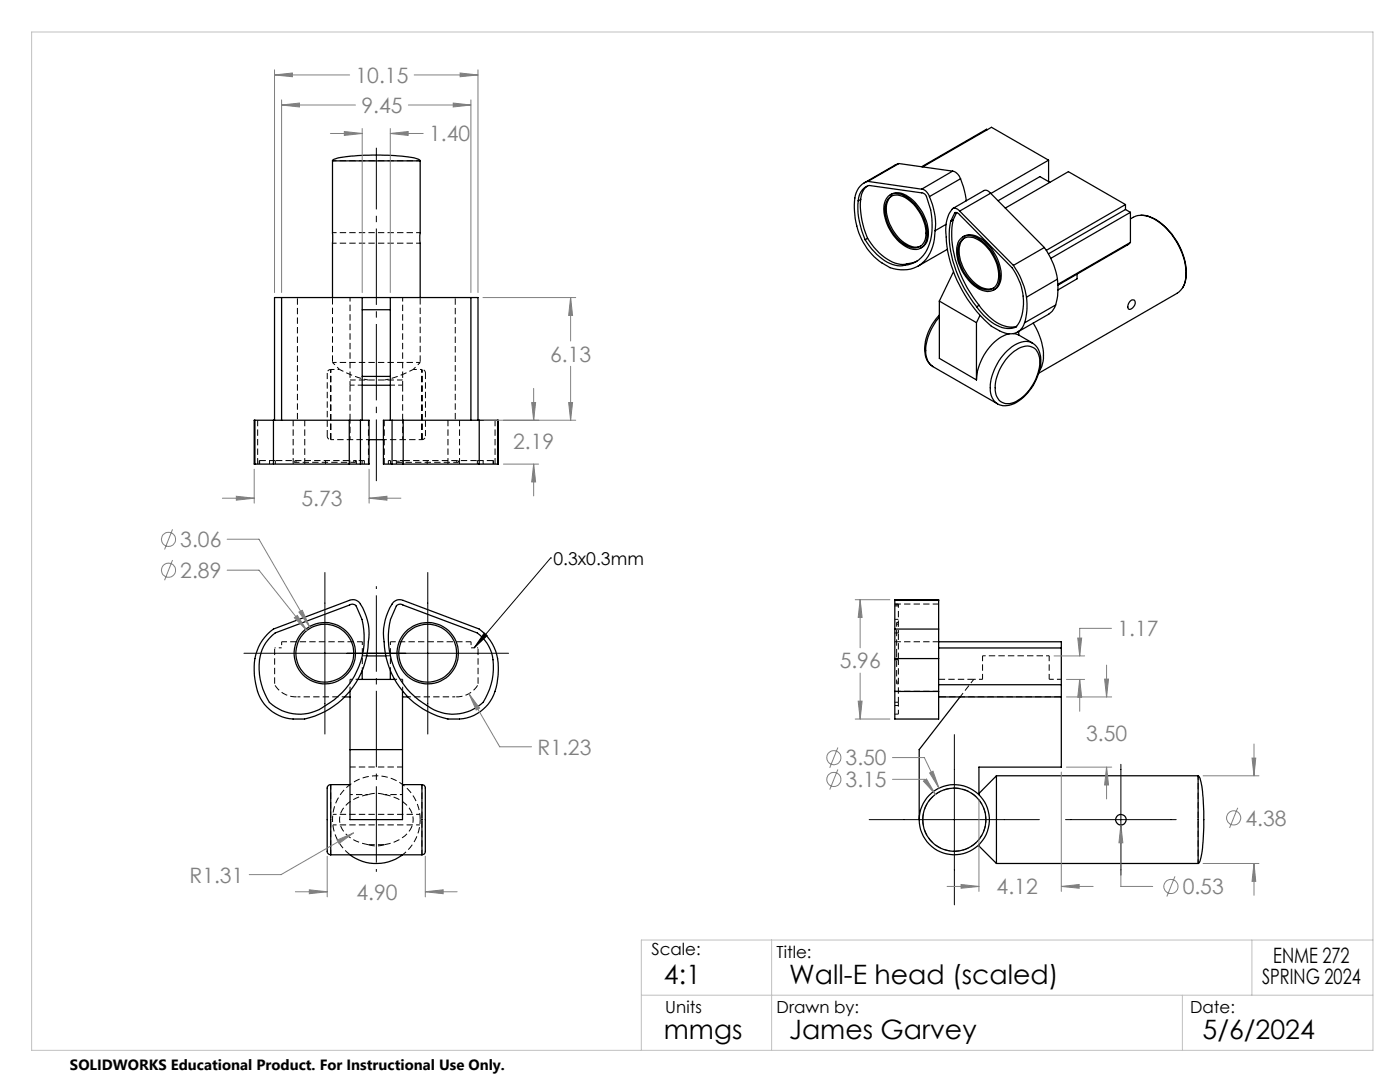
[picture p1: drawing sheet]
<svg xmlns="http://www.w3.org/2000/svg" width="279mm" height="216mm" viewBox="0 0 279 216" stroke-linecap="round" stroke-linejoin="round" font-family="sans-serif">
<path d="M71.1 91.9h-1.3M80.4 91.9h-1.3M56.2 129.3h-1.4M59.4 139h9.4M81.4 139h9.5M94 129.3h1.4M179.3 126.3v-5.6M196.1 130.9h13.3M69.9 158.5h3.6M80.4 158.5h-3.7" fill="none" stroke="#000" stroke-width=".2" stroke-dasharray="1.3 .6" stroke-dashoffset=".7" stroke-linecap="butt"/>
<g fill="none" stroke="#000" stroke-width=".2" stroke-dasharray="1.3 .6" stroke-linecap="butt">
<path d="M66.4 48.4v.1M51.8 91.9h-.1M54.9 91.9h-3.1M58.7 91.9v.4M59.1 91.9v.4M66 87.7v-14v14M69.9 83.9v-7M70.6 92.3v-.4M71 92.3v-.4M72.7 91.9h-.4M77.9 91.9h-.4M79.3 91.9v.4"/>
<path d="M79.6 91.9v.4M80.4 83.9v-7M84.2 87.7v-14v14M91.2 92.3v-.4M91.5 92.3v-.4M98.4 91.9h-3.1M98.5 91.9h-.1M178.9 136.4h.4M178.9 136.1h.4M179.3 120.7v-.2M179.3 124.2h-.4M179.3 124.5h-.4"/>
<path d="M187.3 135.5h7M191.6 139v.1M76.7 158.5a6.4 6.4 0 0 1 5.7 4.4 4.4 4.4 0 0 1-2.6 4.6l-1.1 .5-2 .5M76.7 158.5a5.3 5.3 0 0 0-3.2 0M73.5 168.5a6.7 6.7 0 0 1-5.6-4 4.3 4.3 0 0 1 2.4-4.8 8.9 8.9 0 0 1 3.2-1.2M73.5 168.5a5.3 5.3 0 0 0 3.2 0M76.7 168.5h-3.2M83.9 163.5a8.8 8.8 0 0 0-12.7-7.8 8.8 8.8 0 0 0-1.3 14.8"/>
</g>
<g fill="none" stroke="#000" stroke-width=".2" stroke-dasharray="1.3 .6" stroke-dashoffset=".6" stroke-linecap="butt">
<path d="M66.4 72.3l1.4 1.4M82.5 73.7l1.4-1.4M66 87.7h3.9M69.9 83.9v3.8M69.9 87.7h3.8M72.3 91.9h-1.2M76.5 87.7h3.9M79.1 91.9h-1.2M80.4 83.9v3.8M80.4 87.7h3.8M56.2 128.1v1.2M72.3 133.8v-5.7"/>
<path d="M77.9 133.8v-5.7M94 128.1v1.2"/>
</g>
<path d="M71 92.3h-12.3M79.3 92.3h12.2M72.3 128.1h-16.1M94 128.1h-16.1M196.1 130.9v4.6M209.4 130.9v4.6M179.3 140.1v-8.5" fill="none" stroke="#000" stroke-width=".2" stroke-dasharray="1.3 .6" stroke-dashoffset=".2" stroke-linecap="butt"/>
<path d="M69.9 135.5h1.6M78.8 135.5h1.6" fill="none" stroke="#000" stroke-width=".2" stroke-dasharray="1.3 .6" stroke-dashoffset=".8" stroke-linecap="butt"/>
<path d="M59.4 83.9v-24.5M90.9 83.9v-24.5M54.8 129.3v7.3M54.8 136.6a4.9 4.9 0 0 0 4.6 2.4M95.4 136.6a4.9 4.9 0 0 1-4.5 2.4M95.4 129.3v7.3M187.3 139h24.5" fill="none" stroke="#000" stroke-width=".2" stroke-dasharray="1.3 .6" stroke-dashoffset="-.2" stroke-linecap="butt"/>
<g fill="none" stroke="#000" stroke-width=".2" stroke-dasharray="1.3 .6" stroke-dashoffset=".4" stroke-linecap="butt">
<path d="M67.8 73.7l.1 .1a21.7 21.7 0 0 0 5.6 2M69.9 76.9h2.4M76.7 75.8a22.4 22.4 0 0 0 5.8-2.1M77.9 76.9h2.5M69.9 137.9v-2.4M72.3 130.9h.9M77 130.9h.9M80.4 135.5v2.4M178.9 130.3v6.1M178.9 124.2v6.1M209.4 135.5h2.4M179.3 142.5v-2.4"/>
<path d="M80.4 170.5a8.7 8.7 0 0 0 3.5-7"/>
</g>
<g fill="none" stroke="#000" stroke-width=".2" stroke-dasharray="1.3 .6" stroke-dashoffset=".1" stroke-linecap="butt">
<path d="M69.9 75.8h10.5M84.9 74.4v12.6M51.4 92.6v-8.7M58.5 92.6v-8.7M60.8 92.6v-8.7M65.3 87v-12.6M73.5 92.6v-8.7M76.7 92.6v-8.7M89.4 92.6v-8.7M91.7 92.6v-8.7M98.8 92.6v-8.7M178.6 120.5h8.7"/>
<path d="M178.6 128.1h8.7M178.6 137.9h8.7M69.9 153h10.5"/>
</g>
<g fill="none" stroke="#000" stroke-width=".2" stroke-dasharray="1.3 .6" stroke-dashoffset=".5" stroke-linecap="butt">
<path d="M66.4 32.1h17.5M66.4 48.5h17.5M69.9 59.4v17.5M80.4 59.4v17.5M83.9 46.4h-17.5M66 73.7a.7 .7 0 0 0-.7 .7M83.9 72.3h-17.5M84.9 74.4a.7 .7 0 0 0-.7-.7M65.3 87a.7 .7 0 0 0 .7 .7M84.2 87.7a.7 .7 0 0 0 .7-.7M239.1 154.8v17.5M66.4 164.6h17.4"/>
<path d="M83.8 162.5h-17.4"/>
</g>
<g fill="none" stroke="#000" stroke-width=".2" stroke-dasharray="1.3 .6" stroke-dashoffset=".3" stroke-linecap="butt">
<path d="M51.7 91.9v.7M51.8 91.9v.7M53.8 91.9v.7M54.9 91.9v.7M65 91.9v.7M69.8 91.9v.7M71.1 91.9v.7M72.3 91.9v.7M72.7 92.6v-.7M77.5 91.9v.7M77.9 91.9v.7M79.1 91.9v.7"/>
<path d="M80.4 91.9v.7M85.2 91.9v.7M95.3 91.9v.7M96.4 91.9v.7M98.4 91.9v.7M98.5 92.6v-.7M179.3 131.6h-.7M179.3 126.3h-.7M179.3 123.6h-.7M179.3 120.9h-.7M179.3 120.7h-.7M179.3 120.5h-.7"/>
<path d="M194.3 135.5l-2.7 3.5M84.2 156.5v14M178.6 142.5h.7M179.3 140.8h-.7M179.3 140.1h-.7M66 170.5v-14"/>
</g>
<g fill="none" stroke="#000" stroke-width=".25">
<path d="M66.4 32.1a2.77 2.77 0 0 1 2-.7 47.7 47.7 0 0 1 14.9 .3l.6 .4M66.4 32.1v27.3M66.4 32.1h17.5M83.9 32.1v27.3M171.8 39.8a16.3 16.3 0 0 0 1.3 7.8M171.8 39.8l-.5 .3M173.1 37.1l-.5 .5-.5 .7-.3 1.5M173.2 36.2a4 4 0 0 0-2.7 3.9 13.4 13.4 0 0 0 7.1 13.3 6.3 6.3 0 0 0 8.7-4.9l.3-2.5M173.2 36.2l10.7 1.5M177.3 39.1a3.2 3.2 0 0 1 4 .4 8.9 8.9 0 0 1 3.6 8.6 2.5 2.5 0 0 1-4.1 1.1 9 9 0 0 1-4.3-8.7l.3-.8zM177.3 39.6a2.71 2.71 0 0 1 3.7 .1 8.6 8.6 0 0 1 3.7 7.8 2.33 2.33 0 0 1-3.7 1.6 8.7 8.7 0 0 1-4.3-8zM177.7 38.9a3.1 3.1 0 0 1 3.6 .4 9 9 0 0 1 3.8 8.4l-.5 1.1-.8 .7"/>
<path d="M177.9 39.1a3.7 3.7 0 0 0-.9 3.9 8.4 8.4 0 0 0 5.1 6.2l.9 .1 .7-.2M179.4 32.6l-.8 .3-6.2 3.6M179.4 32.6l-6.2 3.6M179.4 32.6l10.7 1.5M183.9 37.7a2.02 2.02 0 0 1 1.6 1.5M185.5 39.2a13.3 13.3 0 0 1 1.1 6.8M190.1 34.1a2.28 2.28 0 0 1 1.6 1.6M190.1 34.1l-6.2 3.6M191.7 35.7l.8 2.4 .3 2M191.7 35.7l-6.2 3.5M197 25.9l-.1-.1-13 7.5M197.7 38.6l-.6-.6h-.7l-6.2 3.6"/>
<path d="M197.7 38.6l-6.2 3.5M197.7 38.6l10.7 10.8M209.3 32l-11.4-6.6-13.7 7.9M209.3 32l-11.5 6.6M209.3 32v4.2M209.5 36.4l-2-1.2-8.3 4.8M56.2 59.4v24.5M72.3 59.4v24.5M77.9 59.4v24.5M94 59.4v24.5M171.3 40.1a3.2 3.2 0 0 1 2.2-3.1l10.5 1.5a1.1 1.1 0 0 1 .9 .7 15 15 0 0 1 1 7.9 6.3 6.3 0 0 1-4.7 5.7l-.6 .1M171.3 40.1a15.2 15.2 0 0 0 1.3 7.7"/>
<path d="M172.6 47.8a10.5 10.5 0 0 0 6.5 5.2l1.5-.1M173.1 47.6a10.5 10.5 0 0 0 6.5 5.1l1.4-.1M173.1 47.6l-.5 .2M181 52.6l-.4 .3M183 52.1l-.7 .3-1.3 .2M188.8 44.8l-2.2 1.2M189.1 49.7l-5.9 3.4M189.7 44.2a21 21 0 0 0 4 15.3l1.2 1.7M190.2 43.9a21 21 0 0 0 4 15.3l1.2 1.7M190.2 43.9l-.5 .3M190.3 54.2l-2.8 5.9M190.5 42.5a.75 .75 0 0 1 1 .3l10.5 10.6a11.2 11.2 0 0 1 1.5 10.8 2.26 2.26 0 0 1-3 1.3 9.6 9.6 0 0 1-5.6-4.3"/>
<path d="M190.5 42.5l-.8 1.7M190.6 42.4l-.1 .1M190.9 42.4l-.7 1.5M191.5 42.1a1.01 1.01 0 0 0-1-.5 1.01 1.01 0 0 0-.8 .7 7.4 7.4 0 0 0-.9 5 26.2 26.2 0 0 0 9 17.8 7.6 7.6 0 0 0 3.7 1.5 2.82 2.82 0 0 0 3-2.2M191.5 42.1l10.7 10.9M191.6 47.8a2.78 2.78 0 0 1 3.7-.2 9.3 9.3 0 0 1 4.2 8.5 2.42 2.42 0 0 1-3.7 1.8 9 9 0 0 1-4.7-9zM192.1 47.7a3.2 3.2 0 0 1 3.9 .7 8.7 8.7 0 0 1 3.2 7.5 2.23 2.23 0 0 1-3.2 1.7 8.3 8.3 0 0 1-4.7-8.5l.1-.5zM192.2 47.3a3.2 3.2 0 0 1 3.6 .3 9.4 9.4 0 0 1 4 8.1 2.72 2.72 0 0 1-1.5 2.2M192.5 47.5a3.7 3.7 0 0 0-.9 3.9 8.6 8.6 0 0 0 4.7 6.1l.8 .2 1.2-.2M202.2 53a15.2 15.2 0 0 1 2.7 6.3M204.9 59.3a12 12 0 0 1-.4 5.1M208.4 49.4a15.3 15.3 0 0 1 2.6 6.3"/>
<path d="M208.4 49.4l-6.2 3.6M211 55.7a13 13 0 0 1-.3 5.2M211 55.7l-6.1 3.6M214.9 54.7v.9l-3.8 2.3M224.6 41.8l-15.4 8.9M224.6 41.8l1 .6M224.6 40.8l-15.8 9.2M224.6 40.8v1M224.6 40.8l-11.4-6.5-12.6 7.2M225.6 48.4l-.5 .5-14 8M225.6 43.7a4.3 4.3 0 0 1 5 .2 13.2 13.2 0 0 1 6 11.8 3.7 3.7 0 0 1-1.7 2.8l-27.6 16M225.6 48.4l-14.5 8.3"/>
<path d="M225.6 42.4l-15.9 9.1M225.6 42.4v6M227.8 42.9a8.7 8.7 0 0 1 6.3 4.2 11.8 11.8 0 0 1 2.4 9.2l-.4 1.1M72.3 75.1h5.6M72.3 61.8h5.6M72.3 76.9h5.6M186.2 73.2l12.9 7.4M187.5 62.9a9.7 9.7 0 0 0-2.8 8.1l.5 1.2 1 .9M187.5 63.3a10.2 10.2 0 0 0-2.7 7.7l.5 1.3 .9 .9M187.5 60.1l7.4 4.3M187.5 60.1v11.4l7.4 4.3M194.9 64.4v11.4"/>
<path d="M195.4 60.9a9.2 9.2 0 0 0 6.1 4.4l1.4-.2M195.4 60.9l-.5 .3M195.6 62.9l-.7 1.5M201.5 66.6a9.2 9.2 0 0 0-6 6.2l-.4 1.2-.2 1.8M201.5 70.9a4.5 4.5 0 0 1 4.3-1.7 3.1 3.1 0 0 1 1.7 3.6 9.8 9.8 0 0 1-5.1 7.5 2.58 2.58 0 0 1-3.8-2.4 9.8 9.8 0 0 1 2.9-7zM202.2 66.6l1.1 .3M203.3 66.9l2.7 1.5M203.3 66.1v.8M206 68.4a4.4 4.4 0 0 1 1.6 5 10.3 10.3 0 0 1-5.7 7.3l-1.7 .3-1.1-.4M206 68.4a3.8 3.8 0 0 0-4 .8 10.8 10.8 0 0 0-4.3 9.2l.5 1.3 .9 .9M206.2 64.5a11.3 11.3 0 0 1 1.8 8.1l-.5 1.4M210.7 60.9l-.7 1.2-.7 .6-6.2 3.6"/>
<path d="M210.7 60.9l-6.2 3.5M225.6 60a.55 .55 0 0 1 .7-.1 .55 .55 0 0 1 .3 .7l-.6 .9a.6 .6 0 0 1-.8 .1l-.1-.7zM50.9 92.6h3.7M50.9 83.9h3.7M50.9 83.9h-.2v8.7h.2M50.9 83.9v8.7M54.6 83.9v8.7M54.6 92.6h15.1M54.6 83.9h15.1M54.8 83.9v-24.5h40.6v24.5M69.7 92.6h2.2M69.7 83.9h2.2"/>
<path d="M69.7 83.9v8.7M71.9 83.9h1.8v8.7h-1.8M71.9 83.9v8.7M73.7 87.7h2.8M78.2 92.6h2.3M78.2 83.9h2.3M78.2 83.9h-1.7v8.7h1.7M78.2 83.9v8.7M80.5 83.9v8.7M80.5 92.6h15.1M80.5 83.9h15.1M95.6 92.6h3.7"/>
<path d="M95.6 83.9h3.7M95.6 83.9v8.7M99.3 83.9h.1v8.7h-.1M99.3 83.9v8.7M178.6 119.8v-.1h8.7v.1M178.6 119.8h8.7M178.6 119.8v5.7M187.3 119.8v5.7M53.4 126.5l1.2-1 15.1-5.7a1.7 1.7 0 0 1 2.2 .7 10.9 10.9 0 0 1 1.6 7.6 16.3 16.3 0 0 1-12.7 15.4 8.6 8.6 0 0 1-7-1.9 9.3 9.3 0 0 1-3-6.9 9.9 9.9 0 0 1 2.6-8.2zM53.9 127.2l1-.9 14.9-5.6a.99 .99 0 0 1 1.3 .2 14.3 14.3 0 0 1 .9 11 16 16 0 0 1-9.7 10.2 8.8 8.8 0 0 1-8.5-1.9 12 12 0 0 1-1.2-11.3zM68.8 139.1h1.1M69.9 137.9v25.6h10.4v-25.6"/>
<path d="M71.4 135.6h7.3M72.3 133.8v1.8M73.2 130.9h3.8M77.9 133.8v1.8M78.4 120.3l.8-.6h1l15.4 5.8a9.8 9.8 0 0 1 3.7 10 8.2 8.2 0 0 1-7.6 8 11 11 0 0 1-6.3-1.5 16.6 16.6 0 0 1-8.8-14.8 11.1 11.1 0 0 1 1.8-6.9zM79.2 120.8l.7-.3 .3 .1 15.1 5.7a8.4 8.4 0 0 1 3.1 8.3 13.3 13.3 0 0 1-2 5.6 8.8 8.8 0 0 1-11.2 .6 15.7 15.7 0 0 1-7.3-17.2zM80.3 139.1h1.1M178.6 131.4v6.6M178.6 125.5v5.9M178.6 138v5.5h8.7v-5.5M178.6 138h8.7M178.6 131.4h8.7"/>
<path d="M178.6 125.5h8.7M187.3 131.4v6.6M187.3 125.5v5.9M187.3 139.1h24.5M187.3 136.6h24.5M187.3 129.3h24.5M187.3 128.1h24.5v8.5M191.6 139.1l-8.2 10.5v13.9M211.8 136.6v2.5M211.8 139.1v14h-16.4v5.5M66 156.6a.8 .8 0 0 0-.7 1.1v11.8a.8 .8 0 0 0 .7 1.1M66 156.6v14"/>
<path d="M66 156.6h3.9M69.9 149.6h10.4M80.3 156.6h3.9M84.2 156.6a.8 .8 0 0 1 .7 1.1v12a.73 .73 0 0 1-.7 .9M84.2 156.6v14M198.9 154.8v17.5M198.9 154.8h40.2M198.9 154.8l-3.5 3.5M239.1 154.8a5.3 5.3 0 0 1 .9 3.1 48.1 48.1 0 0 1-.5 13.9l-.4 .5M239.1 154.8v17.5M66 170.6h18.2M69.9 170.6a8.8 8.8 0 0 0 10.4 0"/>
<path d="M195.4 168.6v.2l3.5 3.5M198.9 172.3h40.2"/>
<circle cx="64.8" cy="130.3" r="6.1"/>
<circle cx="64.8" cy="130.3" r="5.8"/>
<circle cx="85.4" cy="130.3" r="5.8"/>
<circle cx="85.4" cy="130.4" r="6.1"/>
<circle cx="190.4" cy="163.6" r="7"/>
<circle cx="190.4" cy="163.6" r="6.3"/>
<circle cx="223.7" cy="163.6" r="1.06"/>
</g>
<path d="M66.4 59.4v12.9M83.9 72.3v-12.9M69.8 91.9h-14.9M95.3 91.9h-14.9M179.3 131.6v-5.3M184.2 163.5a6.3 6.3 0 0 1 9.2-5.5 6.3 6.3 0 0 1 .6 10.8 6.3 6.3 0 0 1-9.8-4.6v-.7" fill="none" stroke="#000" stroke-width=".2" stroke-dasharray="1.3 .6" stroke-dashoffset="-.1" stroke-linecap="butt"/>
<path d="M67.8 73.7h-1.8M84.2 73.7h-1.7M194.3 135.5h1.8" fill="none" stroke="#000" stroke-width=".2" stroke-dasharray="1.3 .6" stroke-dashoffset=".9" stroke-linecap="butt"/>
<g fill="none" stroke="#808080" stroke-width=".2">
<path d="M54.8 15l3.5-.4v.7zM54.8 13.9v44.5M54.8 15h15M56.2 19.9v38.5M82.7 15h12.7M91.8 14.6l3.6 .4-3.6 .3zM94 19.9v38.5M95.4 13.9v44.5M56.2 21l3.6-.4v.7zM56.2 21h14.7M65.9 26.6h6.4M68.7 26.2l3.6 .4-3.6 .4z"/>
<path d="M72.3 25.6v32.8M77.9 26.6l3.6-.4v.8zM77.9 25.6v32.8M77.9 26.6h6.6M81.5 21h12.5M90.5 20.6l3.5 .4-3.5 .3zM96.4 59.4h18.5M113.9 59.4l.4 3.5h-.8zM113.9 59.4v8.7M106.5 77.5v6.4M113.9 73.1v10.8M44.4 99.4h6.3"/>
<path d="M47.2 99l3.5 .4-3.5 .4zM50.7 93.6v6.8M73.7 99.4l3.5-.4v.8zM73.7 93.6v6.8M73.7 99.4h6.3M96.6 83.9h18.3M100.5 92.6h7M106.1 80.3h.8l-.4 3.6zM106.5 92.6l.4 3.6h-.8zM106.5 92.6v6.4M113.5 80.3h.8l-.4 3.6zM34.4 105.6l-1.6 4"/>
<path d="M34.4 111.8l-1.6 4M45.3 107.6h6.4l10.1 17.4M45.3 113.8h6.4l9.5 12M170.7 119.7h6.9M171.7 119.7l.3 3.5h-.7zM171.7 119.7v9.6M58.7 123.3l.6-.5 1.9 3zM59.7 122.1l.6-.3 1.5 3.2zM93.6 138.4l2.1 2.9-.7 .4zM93.6 138.4l6.1 10.6h6.4M171.3 139.9h.7l-.3 3.6zM171.7 134.3v9.2"/>
<path d="M210.4 130.9h6.1M212.8 135.6h3.7M212.8 139.1h9.1M215.1 127.3h.8l-.4 3.6zM215.5 135.6l.4 3.5h-.8zM215.5 135.6v6.3M220.5 135.5h.7l-.4 3.6zM220.8 132.7v6.4M221.8 125.4h-6.3v5.5M167.2 153.5l-1.6 4.1M167.2 149.2l-1.6 4M170.7 143.5h6.9"/>
<path d="M178.1 155.5h6.4l2.2 3M178.1 151.2h6.4l2.9 6.1M184.3 155.9l.6-.5 1.8 3.1zM185.5 154.2l.7-.3 1.2 3.4zM195.4 159.6v18.3M211.8 154.1v23.8M212.8 153.1h9.1M220.8 153.1l.4 3.5h-.7zM220.8 153.1v6.3M240.1 154.8h11.1M249.9 151.3h.7l-.3 3.5zM250.3 148.4v6.4"/>
<path d="M58.9 177.9h6.4M61.7 177.6l3.6 .3-3.6 .4zM65.3 170.9v8.1M67.3 167.6l3.3-1.4-2.9 2.1zM70.6 166.2l-14.5 8.3h-6.4M84.9 177.9l3.5-.3v.7zM84.9 170.9v8.1M84.9 177.9h6.3M189 176.9h6.4M191.8 176.5l3.6 .4-3.6 .3zM211.8 176.9l3.6-.4v.7zM211.8 176.9h6.4"/>
<path d="M223.7 164.6l.4 3.6h-.8zM223.7 164.6v12.3h6.3M234.5 174.9l-1.6 4M240.1 172.3h11.1M247 161.2l-1.6 4M250.3 172.3l.3 3.6h-.7zM250.3 172.3v6.3"/>
<circle cx="33.6" cy="107.6" r="1.41"/>
<circle cx="33.6" cy="113.8" r="1.4"/>
<circle cx="166.4" cy="151.2" r="1.41"/>
<circle cx="166.4" cy="155.5" r="1.41"/>
<circle cx="233.7" cy="176.9" r="1.41"/>
<circle cx="246.2" cy="163.2" r="1.41"/>
</g>
<path d="M64.8 114.2v32.3M85.4 114.2v32.3M109.9 111.3h.1M109.9 111.3l-15.3 18M48.7 130.4h52.8M96.6 126.3l.6 .5-2.6 2.5zM190.5 146.6v34M223.7 152.5v22.1M173.5 163.5h33.9M212.7 163.5h22" fill="none" stroke="#000" stroke-width=".2"/>
<path d="M75.1 117v57" fill="none" stroke="#000" stroke-width=".2" stroke-dasharray="15.2 1.3 1.3 1.3" stroke-dashoffset="-1.8" stroke-linecap="butt"/>
<path d="M75.1 96v-66.5" fill="none" stroke="#000" stroke-width=".2" stroke-dasharray="15.2 1.3 1.3 1.3" stroke-dashoffset="2.9" stroke-linecap="butt"/>
<path d="M6.3 6.4h267.7v203.2h-267.7zM128 198.6h146M154 187.6v22M236 198.6v11M249.8 187.6v11M274 187.6h-146v22" fill="none" stroke="#c0c0c0" stroke-width=".2"/>
<path d="M96.6 126.3l.6 .5-2.6 2.5z" fill="#000"/>
<path d="M67.3 167.6l.4 .7 2.9-2.1zM61.7 177.6l3.6 .3-3.6 .4zM84.9 177.9l3.5-.3v.7zM93.6 138.4l1.4 3.3 .7-.4zM59.7 122.1l2.1 2.9-1.5-3.2zM58.7 123.3l2.5 2.5-1.9-3zM47.2 99l3.5 .4-3.5 .4zM73.7 99.4l3.5-.4v.8zM106.1 80.3h.8l-.4 3.6zM106.5 92.6l.4 3.6h-.8zM68.7 26.2l3.6 .4-3.6 .4zM77.9 26.6l3.6-.4v.8zM56.2 21l3.6-.4v.7zM90.5 20.6l3.5 .4-3.5 .3zM54.8 15l3.5-.4v.7zM91.8 14.6l3.6 .4-3.6 .3zM113.9 59.4l.4 3.5h-.8zM113.5 80.3h.8l-.4 3.6zM171.7 119.7l.3 3.5h-.7zM171.3 139.9h.7l-.3 3.6zM215.1 127.3h.8l-.4 3.6zM215.5 135.6l.4 3.5h-.8zM220.5 135.5h.7l-.4 3.6zM220.8 153.1l.4 3.5h-.7zM184.3 155.9l2.4 2.6-1.8-3.1zM185.5 154.2l1.9 3.1-1.2-3.4zM191.8 176.5l3.6 .4-3.6 .3zM211.8 176.9l3.6-.4v.7zM249.9 151.3h.7l-.3 3.5zM250.3 172.3l.3 3.6h-.7zM223.7 164.6l-.4 3.6h.8z" fill="#808080"/>
<g font-size="5.3">
<text x="132.5" y="196.4">4:1</text>
<text x="157.5" y="196.4">Wall-E head (scaled)</text>
<text x="132.5" y="207.4">mmgs</text>
<text x="157.5" y="207.4">James Garvey</text>
<text x="240" y="207.4">5/6/2024</text>
</g>
<g font-size="4.2" fill="#808080">
<text x="71" y="16.5">10.15</text>
<text x="72.1" y="22.5">9.45</text>
<text x="85.7" y="28.2">1.40</text>
<text x="109.8" y="72.2">6.13</text>
<text x="102.4" y="89.5">2.19</text>
<text x="60.2" y="101">5.73</text>
<text x="36" y="109.2">3.06</text>
<text x="36" y="115.3">2.89</text>
<text x="223" y="127">1.17</text>
<text x="167.6" y="133.4">5.96</text>
<text x="216.8" y="147.9">3.50</text>
<text x="107.3" y="150.6">R1.23</text>
<text x="168.8" y="152.7">3.50</text>
<text x="168.8" y="157.1">3.15</text>
<text x="248.6" y="164.7">4.38</text>
<text x="37.8" y="176.1">R1.31</text>
<text x="71.2" y="179.5">4.90</text>
<text x="198.9" y="178.5">4.12</text>
<text x="236" y="178.4">0.53</text>
</g>
<g font-size="4.2">
<text x="251.9" y="196.4">SPRING 2024</text>
<text x="254.1" y="192.2">ENME 272</text>
</g>
<text font-size="3.5" x="110.4" y="112.7">0.3x0.3mm</text>
<g font-size="3.3">
<text x="130" y="190.6">Scale:</text>
<text x="155" y="191.2">Title:</text>
<text x="132.8" y="202.2">Units</text>
<text x="155" y="202.2">Drawn by:</text>
<text x="237.5" y="202.2">Date:</text>
</g>
<text font-size="3" x="14" y="213.5">SOLIDWORKS Educational Product. For Instructional Use Only.</text>
</svg>
